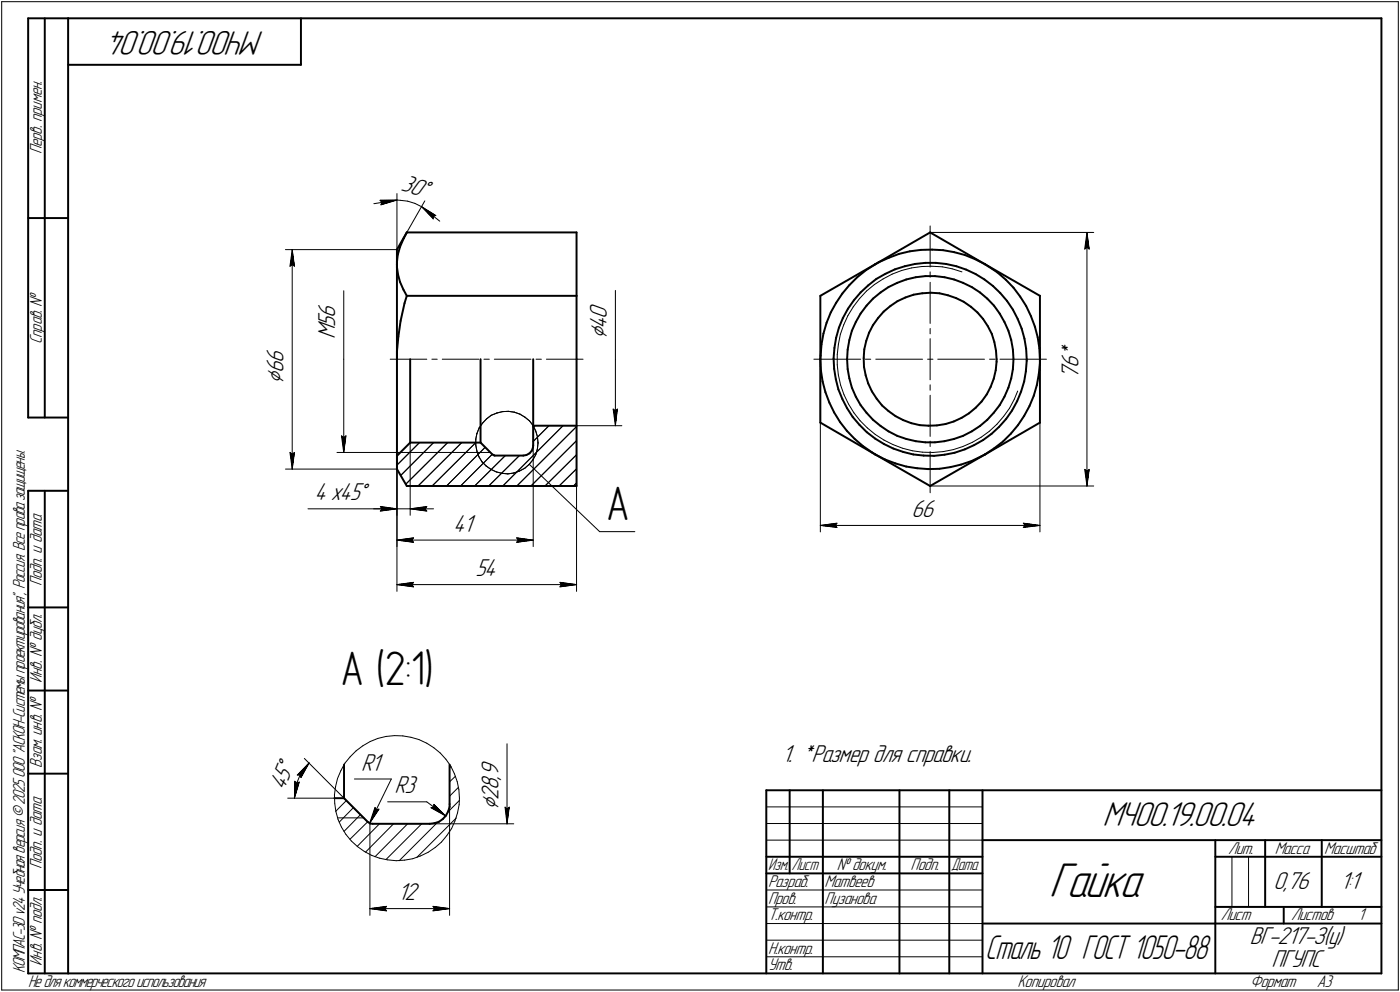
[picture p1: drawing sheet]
<svg xmlns="http://www.w3.org/2000/svg" width="421mm" height="298mm" viewBox="0 0 421 298" stroke-linecap="round" stroke-linejoin="round" font-family="sans-serif">
<g fill="none" stroke="#000" stroke-width=".3">
<path d="M.5 .5v297zM.5 .5h420zM420.5 .5v297zM119.4 58.2v16.7zM85.9 75h33.5zM87.9 75l.7 5zM87.9 79.5l.7 .5zM87.9 75l-.7 5zM87.9 75v66zM112.4 61.2l7-1.1zM114.3 60.2l5.1-.1zM114.3 60.2l.6 .6z"/>
<path d="M114.6 61.6l4.8-1.5zM114.9 60.8l-.3 .8zM119.4 60.1l1 .1zM120.4 60.2l2.2 .3zM122.6 60.5l2.2 .6zM124.8 61.1l2 1zM126.8 62.1l3.5 3.7zM126.8 62.1l4.3 2.7zM126.8 62.1l5.4 4.4zM127.8 60.4l-5.5 9.4zM130.3 64.9v.9zM130.3 64.9l.8-.1z"/>
<path d="M279.7 67.9v12.4zM279.7 69.8h49.2zM326.2 74.8l.7-.5zM326.9 69.8l.7 5zM326.9 74.3l.7 .5zM326.9 69.8l-.7 5zM326.9 69.8v76.2zM87.2 80l.7-.5zM103.4 87.4v20.5zM185.1 87.3v20.6zM253.7 97.6l-1 2.9zM255 94.8l-1.3 2.8z"/>
<path d="M256.6 92.2l-1.6 2.6zM258.5 89.7l-1.9 2.5zM260.6 87.5l2.4-2zM260.6 87.5l-2.1 2.2zM263 85.5l2.6-1.7zM265.6 83.8l2.7-1.4zM268.3 82.4l2.9-1.1zM271.2 81.3l3-.8zM274.2 80.5l3-.4zM277.2 80.1l3-.1zM279.7 81.7v1.6zM279.7 84.8v12.4z"/>
<path d="M279.7 98.7v1.6zM280.2 80l3.2 .2zM283.4 80.2l2.9 .6zM286.3 80.8l3 .9zM103.4 107.9v28.1zM117.3 107.9h11.1zM119.4 107.9v69.8zM129.9 107.9h1.6zM133 107.9h11zM145.5 107.9h1.7zM148.7 107.9h11zM161.2 107.9h1.6z"/>
<path d="M164.3 107.9h11zM173.4 107.9v69.8zM185.1 107.9v20zM244.8 107.9h14zM246.7 107.9v52zM251.8 106.6v3zM251.8 109.6l.3 3.1zM252.1 103.5l-.3 3.1zM252.1 112.7l.7 3zM252.7 100.5l-.6 3zM252.8 115.7l1 2.9zM253.8 118.6l1.4 2.8z"/>
<path d="M260.3 107.9h1.6zM263.4 107.9h14.1zM279 107.9h1.6zM279.7 101.8v12.3zM279.7 115.7v1.6zM279.7 118.8v12.3zM282 107.9h14.1zM297.6 107.9h1.6zM300.7 107.9h14zM305.1 120l-1.5 2.7zM306.1 117.5l-1 2.5zM87.2 136l.7 5z"/>
<path d="M87.2 136l.7 .5zM87.9 136.5l.7-.5zM88.6 136l-.7 5zM101.3 136h19.1zM102.7 131l.7 5zM102.7 131l.7 .5zM103.4 131.5l.7-.5zM104.1 131l-.7 5zM119.4 137v27.3zM119.4 137v17.9zM119.4 139.8l6.8-6.8zM120.4 136h27.1z"/>
<path d="M123.4 133v21.9zM143.1 132v1.8zM143.1 133.8l.3 1.8zM143.4 130.3l-.3 1.7zM143.4 135.6l.6 1.6zM144 137.2l.9 1.6zM144.1 128.6l-.7 1.7zM144.9 138.8l1.3 1.2zM145.1 127.2l-1 1.4zM146.3 125.9l1.4-1.1zM146.3 125.9l-1.2 1.3zM147.7 124.8l1.7-.7z"/>
<path d="M149.4 124.1l1.7-.4zM151.1 123.7l1.8-.1zM152.9 123.6l1.8 .3zM154.7 123.9l1.7 .6zM156.4 124.5l1.5 .9zM157.9 125.4l1.4 1.1zM159.2 139.5l21.1 20.3zM159.3 126.5l1.1 1.4zM160.3 138.2l-1.1 1.3zM160.4 127.9l.7 1.6zM160.4 127.9v36.4zM160.4 132.7l4.7-4.8z"/>
<path d="M160.9 127.9l-.5 .5zM161.1 129.5l.5 1.7zM161.1 136.7l-.8 1.5zM161.6 131.2l.2 1.8zM161.6 134.9l-.5 1.8zM161.8 133.2l-.2 1.7zM161.8 133v.2zM173.4 127.9h13.6zM184.4 122.9l.7 5zM184.4 122.9l.7 .5zM185.1 123.4l.6-.5zM185.7 122.9l-.6 5z"/>
<path d="M255.2 121.4l1.6 2.6zM256.8 124l1.9 2.4zM258.7 126.4l2.2 2.2zM260.9 128.6l2.3 2zM263.2 130.6l2.7 1.6zM265.9 132.2l2.7 1.4zM268.6 133.6l2.8 1.1zM271.4 134.7l3 .8zM274.4 135.5l3.1 .4zM277.5 135.9l3.1 .1zM279.7 132.6v1.6zM279.7 135.7v12.4z"/>
<path d="M280.6 136l3-.3zM283.6 135.7l3.1-.6zM286.7 135.1l2.9-.9zM289.6 134.2l2.8-1.3zM292.4 132.9l2.7-1.5zM295.1 131.4l2.4-1.8zM297.5 129.6l2.3-2.1zM301.8 125.1l-2 2.4zM303.6 122.7l-1.8 2.4zM312.8 127v32.9zM85.9 141h33.5zM92.6 152.9h26.8z"/>
<path d="M112.4 152.9h7zM114.4 152.2l5 .7zM114.4 152.2l.5 .7zM114.4 153.6l5-.7zM114.9 152.9l-.5 .7zM119.4 152.9h4zM120.5 142.9l9.9-9.9zM122 145.5l12.6-12.5zM123.4 152.9l5 .7zM123.4 152.9l5-.7zM123.4 152.9h7zM125.7 146l13.2-13z"/>
<path d="M127.8 152.9l.6 .7zM128.4 152.2l-.6 .7zM130 146l13.1-13zM134.3 146l11.6-11.5zM138.5 146l9.5-9.4zM142.7 146l9.3-9.1zM146.2 140l1.5 1.1zM147 146l9.2-9.1zM147.7 141.1l1.6 .7zM149.3 141.8l1.7 .4zM151 142.2l1.7 .2zM151.2 146l18.1-18.1z"/>
<path d="M152.7 142.4l1.8-.2zM154.5 142.2l1.7-.6zM155.4 146l18-17.8zM156.2 141.6l1.6-.9zM157.8 140.7l1.4-1.2zM159.7 146l13.7-13.6zM163.9 146l9.5-9.3zM168.1 146l5.3-5.1zM172.5 146l.9-.9zM180.3 159.8h10.6zM246.7 157.9l5-.7zM246.7 157.9l5 .6z"/>
<path d="M246.7 157.9h66.1zM251.2 157.9l.5 .6zM251.7 157.2l-.5 .7zM279.7 146h49.2zM307.8 158.5l5-.6zM307.8 157.2l.5 .7zM307.8 157.2l5 .7zM308.3 157.9l-.5 .6zM326.2 141.1l.7 4.9zM326.2 141.1l.7 .5zM326.9 141.6l.7-.5zM327.6 141.1l-.7 4.9z"/>
<path d="M119.4 175.7l5-.7zM119.4 175.7l5 .7zM119.4 175.7h54zM119.4 162.3l5-.7zM119.4 162.3l5 .7zM119.4 162.3h41zM123.9 175.7l.5 .7zM123.9 162.3l.5 .7zM124.4 175l-.5 .7zM124.4 161.6l-.5 .7zM155.4 163l5-.7zM155.4 161.6l.5 .7z"/>
<path d="M155.4 161.6l5 .7zM155.9 162.3l-.5 .7zM168.4 176.4l5-.7zM168.4 175l.4 .7zM168.4 175l5 .7zM168.8 175.7l-.4 .7zM86.5 239.9h14.1zM88.6 239.4v.5zM88.6 234.8v5.1zM88.6 234.8l.6 .6zM88.8 237.2l-.2 2.2zM89.2 235.4l.8-.4z"/>
<path d="M89.4 232.9h.9zM89.4 234.9l-.6 2.3zM90 235l-1.4 4.9zM90.3 232.9l.2 .8zM90.3 232.9l-.9 2zM91.4 231l-1.1 1.9zM91.5 227.9l19.2 19.2zM93 229.3l-2.5 4.4zM93 229.3l-3.6 3.6zM93 229.3l-1.6 1.7zM100.6 239.9h.1M100.6 238.8l.1 2.6z"/>
<path d="M100.9 236.4l-.3 2.4zM101.5 233.9l-.6 2.5zM102.5 231.6l-1 2.3zM103.7 229.4l-1.2 2.2zM105.3 227.4l-1.6 2zM106.6 234.1h11.1zM107.1 225.6l2-1.5zM107.1 225.6l-1.8 1.8zM109.1 224.1l2.2-1.3zM111.3 222.8l2.3-.9zM113.6 221.9l2.5-.6zM116.1 221.3l2.5-.2z"/>
<path d="M117.7 234.1l-6.5 13.3zM118.6 221.1h2.6zM121.2 221.1l2.4 .5zM123.6 221.6l2.4 .6zM126 222.2l2.4 1.2zM128.4 223.4l2.1 1.3zM130.5 224.7l1.9 1.6zM132.4 226.3l1.7 1.9zM134.1 228.2l1.5 2zM135.2 234.9l1.8-1.6zM135.2 230.7l.4-.3zM135.6 230.2l1.1 2.3z"/>
<path d="M136.7 232.5l.8 2.4zM137.5 234.9l.5 2.4zM137.8 236.6l-2.6 2.7zM138 237.3l.2 2.6zM138.2 239.9l-.1 1.9zM152.5 223.5v24.1zM100.7 241.4l.3 2.4zM101 243.8l3.2-3.3zM101 243.8l.7 2.5zM101.5 245.8h8zM101.7 246.3l1 2.3zM102.7 248.6l1.4 2.2z"/>
<path d="M104.1 250.8l1.6 1.9zM105.2 252.2l5.4-5.2zM105.7 252.7l1.8 1.7zM106.3 242.7l-4.3 4.4zM107.5 254.4l2.1 1.5zM108.5 244.8l-5 5.1zM109.6 255.9l2.2 1.1zM111.3 247.6v27.5zM111.8 257l2.3 .9zM112.8 242.7l-1.6 4.7zM112.8 242.7l.4 .6zM113.2 243.3l.8-.1z"/>
<path d="M114 243.2l-2.8 4.2zM114.1 247.6l-6.7 6.7zM114.1 257.9l2.5 .5zM116.1 258.3l10.7-10.7zM116.6 241h11.8zM116.6 258.4l2.5 .3zM118.4 247.6l-8.5 8.5zM119.1 258.7l2.6-.2zM120.1 258.7l11.5-11.6zM121.7 258.5l2.4-.4zM122.6 247.6l-9.8 9.9zM124.1 258.1l2.4-.9z"/>
<path d="M125.3 257.7l11.9-11.9zM126.5 257.2l2.3-1.1zM128.4 241l5.6 4.2zM128.8 256.1l2.1-1.4zM129.2 247.6h25.3zM129.6 242.7l4.4 2.5zM129.6 242.7l.9-.2zM130.5 241.7v.8zM130.5 241.7l3.5 3.5zM130.9 254.7l1.9-1.6zM134.4 251.1l-1.6 2zM134.8 243.9l3.4-3.4z"/>
<path d="M135.2 241.6v33.5zM135.8 249l-1.4 2.1zM136.8 246.7l-1 2.3zM137.6 244.3l-.8 2.4zM138.1 241.8l-.5 2.5zM151.9 242.6l.6 5zM151.9 242.6l.6 .5zM152.5 243.1l.7-.5zM153.2 242.6l-.7 5zM230.5 247.5h65zM230.5 252.5h65zM230.5 242.5h65z"/>
<path d="M370.5 257.5v15zM375.5 257.5v15zM111.3 273l4.9-.6zM111.3 273l4.9 .7zM111.3 273h23.9zM115.7 273l.5 .7zM116.2 272.4l-.5 .6zM130.2 273.7l5-.7zM130.2 272.4l.5 .6zM130.2 272.4l5 .6zM130.7 273l-.5 .7zM230.5 267.5h65z"/>
<path d="M230.5 272.5h65zM230.5 277.5h65zM.5 297.5h420zM230.5 282.5h65zM230.5 287.5h65z"/>
</g>
<g fill="#000" stroke="#000" stroke-width=".3">
<path d="M87.7 76.3h.2zM87.7 76.4h.2zM87.7 76.5h.2zM87.7 76.5h.2zM87.7 76.6h.2zM87.7 76.7h.2zM87.7 76.8h.2zM87.7 76.9h.2zM87.6 77h.3zM87.6 77h.3zM87.6 77.1h.3zM87.6 77.2h.3zM87.6 77.3h.3zM87.6 77.4h.3zM87.6 77.5h.3zM87.5 77.6h.4zM87.5 77.6h.4zM87.5 77.7h.4zM87.5 77.8h.4zM87.5 77.9h.4zM87.5 78h.4zM87.5 78.1h.4zM87.5 78.1h.4zM87.5 78.2h.4zM87.5 78.3h.4zM87.5 78.4h.4zM87.5 78.5h.4zM87.5 78.6h.4zM87.5 78.7h.4zM87.5 78.7h.4zM87.4 78.8h.5zM87.4 78.9h.5zM87.4 79h.5zM87.4 79.1h.5zM87.4 79.2h.5zM87.4 79.2h.5zM87.4 79.3h.5zM87.3 79.4h.6zM87.3 79.5h.6zM87.3 79.6h.5zM87.3 79.7h.4zM87.3 79.8h.2zM87.3 79.8h.2z"/>
<path d="M87.9 75.7h.2zM87.9 75.8h.2zM87.9 75.9h.2zM87.9 75.9h.2zM87.9 76h.2zM87.9 76.1h.2zM87.9 76.2h.2zM87.9 76.3h.2zM87.9 76.4h.2zM87.9 76.5h.2zM87.9 76.5h.2zM87.9 76.6h.2zM87.9 76.7h.2zM87.9 76.8h.2zM87.9 76.9h.2zM87.9 77h.3zM87.9 77h.3zM87.9 77.1h.3zM87.9 77.2h.3zM87.9 77.3h.3zM87.9 77.4h.3zM87.9 77.5h.3zM87.9 77.6h.4zM87.9 77.6h.4zM87.9 77.7h.4zM87.9 77.8h.4zM87.9 77.9h.4zM87.9 78h.4zM87.9 78.1h.4zM87.9 78.1h.5zM87.9 78.2h.5zM87.9 78.3h.5zM87.9 78.4h.5zM87.9 78.5h.5zM87.9 78.6h.5zM87.9 78.7h.5zM87.9 78.7h.5zM87.9 78.8h.6zM87.9 78.9h.6zM87.9 79h.6zM87.9 79.1h.6zM87.9 79.2h.6zM87.9 79.2h.6zM87.9 79.3h.6zM87.9 79.4h.7zM87.9 79.5h.7zM88.1 79.6h.5zM88.1 79.7h.5zM88.2 79.8h.4zM88.4 79.8h.2z"/>
<path d="M114.3 60.2h4.6zM114.4 60.3h3.9zM114.5 60.4h3.3zM114.6 60.5h2.6zM114.6 60.5h2zM114.7 60.6h1.4zM114.8 60.7h.7z"/>
<path d="M118.9 60.2h.2zM118.3 60.3h.6zM117.8 60.4h.7zM117.2 60.5h1.1zM116.6 60.5h1.4zM116.1 60.6h1.6zM115.5 60.7h1.9zM114.9 60.8h2.3zM114.9 60.9h1.9zM114.9 61h1.7zM114.8 61h1.5zM114.8 61.1h1.2zM114.7 61.2h1zM114.7 61.3h.8zM114.6 61.4h.5zM114.6 61.5h.3z"/>
<path d="M127.3 62.6h.1zM127.3 62.7h.2zM127.4 62.7h.2zM127.5 62.8h.2zM127.6 62.9h.2zM127.7 63h.2zM127.8 63.1h.2zM127.8 63.2h.3zM127.9 63.2h.4zM128 63.3h.4zM128.1 63.4h.3zM128.2 63.5h.3zM128.3 63.6h.4zM128.4 63.7h.4zM128.4 63.8h.5zM128.5 63.8h.4zM128.6 63.9h.5zM128.6 64h.6zM128.7 64.1h.6zM128.8 64.2h.6zM128.9 64.3h.6zM128.9 64.3h.7zM129 64.4h.7zM129.1 64.5h.7zM129.2 64.6h.8zM129.3 64.7h.7zM129.4 64.8h.7zM129.5 64.9h.7zM129.5 64.9h.8zM129.6 65h.7zM129.7 65.1h.6zM129.8 65.2h.5zM129.9 65.3h.4zM130 65.4h.3zM130 65.4h.3zM130.1 65.5h.2z"/>
<path d="M127.3 62.5h.1zM127.4 62.6h.2zM127.5 62.7h.2zM127.6 62.7h.2zM127.7 62.8h.2zM127.8 62.9h.3zM127.9 63h.4zM128 63.1h.4zM128.1 63.2h.4zM128.3 63.2h.3zM128.4 63.3h.4zM128.4 63.4h.5zM128.5 63.5h.5zM128.7 63.6h.5zM128.8 63.7h.6zM128.9 63.8h.6zM128.9 63.8h.7zM129.1 63.9h.6zM129.2 64h.7zM129.3 64.1h.7zM129.4 64.2h.7zM129.5 64.3h.8zM129.6 64.3h.8zM129.7 64.4h.9zM129.8 64.5h.9zM130 64.6h.8zM130 64.7h1zM130.1 64.8h1zM130.2 64.9h.5z"/>
<path d="M326.7 71.1h.2zM326.7 71.2h.2zM326.7 71.3h.2zM326.7 71.4h.2zM326.7 71.5h.2zM326.7 71.5h.2zM326.7 71.6h.2zM326.7 71.7h.2zM326.6 71.8h.3zM326.6 71.9h.3zM326.6 72h.3zM326.6 72.1h.3zM326.6 72.1h.3zM326.6 72.2h.3zM326.6 72.3h.3zM326.6 72.4h.3zM326.6 72.5h.3zM326.6 72.6h.3zM326.6 72.6h.3zM326.6 72.7h.3zM326.6 72.8h.3zM326.6 72.9h.3zM326.5 73h.4zM326.5 73.1h.4zM326.5 73.2h.4zM326.5 73.2h.4zM326.5 73.3h.4zM326.5 73.4h.4zM326.5 73.5h.4zM326.5 73.6h.4zM326.4 73.7h.5zM326.4 73.7h.5zM326.4 73.8h.5zM326.4 73.9h.5zM326.4 74h.5zM326.4 74.1h.5zM326.4 74.2h.5zM326.3 74.3h.6zM326.3 74.3h.6zM326.3 74.4h.5zM326.3 74.5h.4zM326.3 74.6h.3zM326.3 74.7h.2z"/>
<path d="M326.9 70.5h.2zM326.9 70.6h.2zM326.9 70.7h.2zM326.9 70.8h.2zM326.9 70.9h.2zM326.9 71h.2zM326.9 71h.2zM326.9 71.1h.3zM326.9 71.2h.3zM326.9 71.3h.3zM326.9 71.4h.3zM326.9 71.5h.3zM326.9 71.5h.3zM326.9 71.6h.3zM326.9 71.7h.3zM326.9 71.8h.3zM326.9 71.9h.3zM326.9 72h.3zM326.9 72.1h.3zM326.9 72.1h.3zM326.9 72.2h.3zM326.9 72.3h.3zM326.9 72.4h.4zM326.9 72.5h.4zM326.9 72.6h.4zM326.9 72.6h.4zM326.9 72.7h.4zM326.9 72.8h.4zM326.9 72.9h.4zM326.9 73h.5zM326.9 73.1h.5zM326.9 73.2h.5zM326.9 73.2h.5zM326.9 73.3h.5zM326.9 73.4h.5zM326.9 73.5h.5zM326.9 73.6h.5zM326.9 73.7h.6zM326.9 73.7h.6zM326.9 73.8h.6zM326.9 73.9h.6zM326.9 74h.6zM326.9 74.1h.6zM326.9 74.2h.6zM326.9 74.3h.7zM326.9 74.3h.7zM327.1 74.4h.5zM327.2 74.5h.4zM327.2 74.6h.4zM327.4 74.7h.2z"/>
<path d="M87.3 136.1h.2zM87.3 136.2h.2zM87.3 136.3h.4zM87.3 136.4h.5zM87.3 136.5h.6zM87.3 136.6h.6zM87.4 136.7h.5zM87.4 136.7h.5zM87.4 136.8h.5zM87.4 136.9h.5zM87.4 137h.5zM87.4 137.1h.5zM87.4 137.2h.5zM87.5 137.2h.4zM87.5 137.3h.4zM87.5 137.4h.4zM87.5 137.5h.4zM87.5 137.6h.4zM87.5 137.7h.4zM87.5 137.8h.4zM87.5 137.8h.4zM87.5 137.9h.4zM87.5 138h.4zM87.5 138.1h.4zM87.5 138.2h.4zM87.5 138.3h.4zM87.5 138.3h.4zM87.5 138.4h.4zM87.6 138.5h.3zM87.6 138.6h.3zM87.6 138.7h.3zM87.6 138.8h.3zM87.6 138.9h.3zM87.6 138.9h.3zM87.6 139h.3zM87.7 139.1h.2zM87.7 139.2h.2zM87.7 139.3h.2zM87.7 139.4h.2zM87.7 139.4h.2zM87.7 139.5h.2zM87.7 139.6h.2zM87.7 139.7h.2z"/>
<path d="M88.4 136.1h.2zM88.2 136.2h.4zM88.1 136.3h.5zM88.1 136.4h.5zM87.9 136.5h.7zM87.9 136.6h.7zM87.9 136.7h.6zM87.9 136.7h.6zM87.9 136.8h.6zM87.9 136.9h.6zM87.9 137h.6zM87.9 137.1h.6zM87.9 137.2h.6zM87.9 137.2h.5zM87.9 137.3h.5zM87.9 137.4h.5zM87.9 137.5h.5zM87.9 137.6h.5zM87.9 137.7h.5zM87.9 137.8h.5zM87.9 137.8h.5zM87.9 137.9h.4zM87.9 138h.4zM87.9 138.1h.4zM87.9 138.2h.4zM87.9 138.3h.4zM87.9 138.3h.4zM87.9 138.4h.4zM87.9 138.5h.3zM87.9 138.6h.3zM87.9 138.7h.3zM87.9 138.8h.3zM87.9 138.9h.3zM87.9 138.9h.3zM87.9 139h.3zM87.9 139.1h.2zM87.9 139.2h.2zM87.9 139.3h.2zM87.9 139.4h.2zM87.9 139.4h.2zM87.9 139.5h.2zM87.9 139.6h.2zM87.9 139.7h.2zM87.9 139.8h.2zM87.9 139.9h.2zM87.9 140h.2zM87.9 140h.2zM87.9 140.1h.2zM87.9 140.2h.2zM87.9 140.3h.2z"/>
<path d="M102.8 131.1h.2zM102.8 131.2h.2zM102.8 131.3h.4zM102.8 131.4h.5zM102.8 131.5h.6zM102.8 131.6h.6zM102.9 131.7h.5zM102.9 131.7h.5zM102.9 131.8h.5zM102.9 131.9h.5zM102.9 132h.5zM102.9 132.1h.5zM102.9 132.2h.5zM103 132.2h.4zM103 132.3h.4zM103 132.4h.4zM103 132.5h.4zM103 132.6h.4zM103 132.7h.4zM103 132.8h.4zM103 132.8h.4zM103 132.9h.4zM103 133h.4zM103 133.1h.4zM103 133.2h.4zM103 133.3h.4zM103 133.3h.4zM103 133.4h.4zM103.1 133.5h.3zM103.1 133.6h.3zM103.1 133.7h.3zM103.1 133.8h.3zM103.1 133.9h.3zM103.1 133.9h.3zM103.1 134h.3zM103.2 134.1h.2zM103.2 134.2h.2zM103.2 134.3h.2zM103.2 134.4h.2zM103.2 134.5h.2zM103.2 134.5h.2zM103.2 134.6h.2zM103.2 134.7h.2z"/>
<path d="M103.9 131.1h.2zM103.7 131.2h.4zM103.6 131.3h.5zM103.5 131.4h.6zM103.4 131.5h.7zM103.4 131.6h.7zM103.4 131.7h.6zM103.4 131.7h.6zM103.4 131.8h.6zM103.4 131.9h.6zM103.4 132h.6zM103.4 132.1h.6zM103.4 132.2h.6zM103.4 132.2h.5zM103.4 132.3h.5zM103.4 132.4h.5zM103.4 132.5h.5zM103.4 132.6h.5zM103.4 132.7h.5zM103.4 132.8h.5zM103.4 132.8h.5zM103.4 132.9h.4zM103.4 133h.4zM103.4 133.1h.4zM103.4 133.2h.4zM103.4 133.3h.4zM103.4 133.3h.4zM103.4 133.4h.4zM103.4 133.5h.3zM103.4 133.6h.3zM103.4 133.7h.3zM103.4 133.8h.3zM103.4 133.9h.3zM103.4 133.9h.3zM103.4 134h.3zM103.4 134.1h.2zM103.4 134.2h.2zM103.4 134.3h.2zM103.4 134.4h.2zM103.4 134.5h.2zM103.4 134.5h.2zM103.4 134.6h.2zM103.4 134.7h.2zM103.4 134.8h.1zM103.4 134.9h.1zM103.4 135h.1zM103.4 135h.1zM103.4 135.1h.1zM103.4 135.2h.1zM103.4 135.3h.1z"/>
<path d="M184.5 123.1h.2zM184.5 123.2h.2zM184.5 123.3h.4zM184.5 123.4h.5zM184.5 123.4h.6zM184.5 123.5h.6zM184.6 123.6h.5zM184.6 123.7h.5zM184.6 123.8h.5zM184.6 123.9h.5zM184.6 124h.5zM184.6 124h.5zM184.6 124.1h.5zM184.7 124.2h.4zM184.7 124.3h.4zM184.7 124.4h.4zM184.7 124.5h.4zM184.7 124.5h.4zM184.7 124.6h.4zM184.7 124.7h.4zM184.7 124.8h.4zM184.7 124.9h.4zM184.7 125h.4zM184.7 125.1h.4zM184.7 125.1h.4zM184.7 125.2h.4zM184.7 125.3h.4zM184.7 125.4h.4zM184.8 125.5h.3zM184.8 125.6h.3zM184.8 125.6h.3zM184.8 125.7h.3zM184.8 125.8h.3zM184.8 125.9h.3zM184.8 126h.3zM184.9 126.1h.2zM184.9 126.2h.2zM184.9 126.2h.2zM184.9 126.3h.2zM184.9 126.4h.2zM184.9 126.5h.2zM184.9 126.6h.2zM184.9 126.7h.2z"/>
<path d="M185.5 123.1h.2zM185.4 123.2h.3zM185.3 123.3h.4zM185.3 123.4h.4zM185.1 123.4h.6zM185.1 123.5h.6zM185.1 123.6h.6zM185.1 123.7h.5zM185.1 123.8h.5zM185.1 123.9h.5zM185.1 124h.5zM185.1 124h.5zM185.1 124.1h.5zM185.1 124.2h.5zM185.1 124.3h.5zM185.1 124.4h.4zM185.1 124.5h.4zM185.1 124.5h.4zM185.1 124.6h.4zM185.1 124.7h.4zM185.1 124.8h.4zM185.1 124.9h.4zM185.1 125h.4zM185.1 125.1h.4zM185.1 125.1h.3zM185.1 125.2h.3zM185.1 125.3h.3zM185.1 125.4h.3zM185.1 125.5h.3zM185.1 125.6h.3zM185.1 125.6h.3zM185.1 125.7h.3zM185.1 125.8h.2zM185.1 125.9h.2zM185.1 126h.2zM185.1 126.1h.2zM185.1 126.2h.2zM185.1 126.2h.2zM185.1 126.3h.2zM185.1 126.4h.2zM185.1 126.5h.2zM185.1 126.6h.2zM185.1 126.7h.2zM185.1 126.7h.2zM185.1 126.8h.2zM185.1 126.9h.2zM185.1 127h.2zM185.1 127.1h.2zM185.1 127.2h.2z"/>
<path d="M114.5 152.3h.6zM114.6 152.4h1.1zM114.6 152.5h1.7zM114.6 152.6h2.3zM114.7 152.7h2.8zM114.8 152.7h3.4zM114.9 152.8h3.9z"/>
<path d="M114.9 152.9h4.5zM114.9 153h3.9zM114.8 153.1h3.4zM114.7 153.2h2.8zM114.6 153.2h2.3zM114.6 153.3h1.7zM114.6 153.4h1.1zM114.5 153.5h.6z"/>
<path d="M123.4 152.9h4.4zM124 153h3.9zM124.6 153.1h3.4zM125.3 153.2h2.8zM125.9 153.2h2.2zM126.5 153.3h1.7zM127.2 153.4h1.1zM127.8 153.5h.6z"/>
<path d="M127.8 152.3h.6zM127.2 152.4h1.1zM126.5 152.5h1.7zM125.9 152.6h2.2zM125.3 152.7h2.8zM124.6 152.7h3.4zM124 152.8h3.9z"/>
<path d="M246.7 157.9h4.5zM247.5 158h3.8zM248.2 158.1h3.2zM248.9 158.2h2.6zM249.6 158.2h1.9zM250.4 158.3h1.2zM251 158.4h.7z"/>
<path d="M251.1 157.3h.6zM250.5 157.4h1.1zM249.9 157.5h1.6zM249.3 157.6h2.2zM248.7 157.6h2.8zM248 157.7h3.4zM247.4 157.8h3.9z"/>
<path d="M307.8 157.3h.6zM307.9 157.4h1.1zM308 157.5h1.7zM308 157.6h2.3zM308.1 157.6h2.8zM308.2 157.7h3.4zM308.3 157.8h3.9z"/>
<path d="M308.3 157.9h4.5zM308.3 158h3.8zM308.2 158.1h3.2zM308.1 158.2h2.5zM308 158.2h2zM307.9 158.3h1.3zM307.8 158.4h.7z"/>
<path d="M326.3 141.2h.2zM326.3 141.3h.3zM326.3 141.4h.4zM326.3 141.5h.5zM326.3 141.6h.6zM326.3 141.6h.6zM326.4 141.7h.5zM326.4 141.8h.5zM326.4 141.9h.5zM326.4 142h.5zM326.4 142.1h.5zM326.4 142.2h.5zM326.4 142.2h.5zM326.5 142.3h.4zM326.5 142.4h.4zM326.5 142.5h.4zM326.5 142.6h.4zM326.5 142.7h.4zM326.5 142.7h.4zM326.5 142.8h.4zM326.5 142.9h.4zM326.6 143h.3zM326.6 143.1h.3zM326.6 143.2h.3zM326.6 143.3h.3zM326.6 143.3h.3zM326.6 143.4h.3zM326.6 143.5h.3zM326.6 143.6h.3zM326.6 143.7h.3zM326.6 143.8h.3zM326.6 143.8h.3zM326.6 143.9h.3zM326.6 144h.3zM326.6 144.1h.3zM326.7 144.2h.2zM326.7 144.3h.2zM326.7 144.4h.2zM326.7 144.4h.2zM326.7 144.5h.2zM326.7 144.6h.2zM326.7 144.7h.2zM326.7 144.8h.2z"/>
<path d="M327.4 141.2h.2zM327.2 141.3h.4zM327.2 141.4h.4zM327.1 141.5h.5zM326.9 141.6h.7zM326.9 141.6h.7zM326.9 141.7h.6zM326.9 141.8h.6zM326.9 141.9h.6zM326.9 142h.6zM326.9 142.1h.6zM326.9 142.2h.6zM326.9 142.2h.6zM326.9 142.3h.5zM326.9 142.4h.5zM326.9 142.5h.5zM326.9 142.6h.5zM326.9 142.7h.5zM326.9 142.7h.5zM326.9 142.8h.5zM326.9 142.9h.5zM326.9 143h.4zM326.9 143.1h.4zM326.9 143.2h.4zM326.9 143.3h.4zM326.9 143.3h.4zM326.9 143.4h.4zM326.9 143.5h.4zM326.9 143.6h.3zM326.9 143.7h.3zM326.9 143.8h.3zM326.9 143.8h.3zM326.9 143.9h.3zM326.9 144h.3zM326.9 144.1h.3zM326.9 144.2h.3zM326.9 144.3h.3zM326.9 144.4h.3zM326.9 144.4h.3zM326.9 144.5h.3zM326.9 144.6h.3zM326.9 144.7h.3zM326.9 144.8h.3zM326.9 144.9h.2zM326.9 144.9h.2zM326.9 145h.2zM326.9 145.1h.2zM326.9 145.2h.2zM326.9 145.3h.2zM326.9 145.4h.2z"/>
<path d="M119.4 175.7h4.5zM120.1 175.8h3.9zM120.6 175.9h3.4zM121.3 175.9h2.8zM121.9 176h2.2zM122.5 176.1h1.7zM123.2 176.2h1.1zM123.8 176.3h.6z"/>
<path d="M119.4 162.3h4.5zM120.1 162.4h3.9zM120.6 162.5h3.4zM121.3 162.6h2.8zM121.9 162.6h2.2zM122.5 162.7h1.7zM123.2 162.8h1.1zM123.8 162.9h.6z"/>
<path d="M123.8 175.1h.6zM123.2 175.2h1.1zM122.5 175.3h1.7zM121.9 175.3h2.2zM121.3 175.4h2.8zM120.6 175.5h3.4zM120.1 175.6h3.9z"/>
<path d="M123.8 161.7h.6zM123.2 161.8h1.1zM122.5 161.9h1.7zM121.9 162h2.2zM121.3 162.1h2.8zM120.6 162.1h3.4zM120.1 162.2h3.9z"/>
<path d="M155.4 161.7h.6zM155.5 161.8h1.1zM155.6 161.9h1.7zM155.6 162h2.3zM155.7 162.1h2.8zM155.8 162.1h3.4zM155.9 162.2h3.9z"/>
<path d="M155.9 162.3h4.5zM155.9 162.4h3.9zM155.8 162.5h3.4zM155.7 162.6h2.8zM155.6 162.6h2.3zM155.6 162.7h1.7zM155.5 162.8h1.1zM155.4 162.9h.6z"/>
<path d="M168.5 175.1h.6zM168.6 175.2h1.1zM168.6 175.3h1.7zM168.7 175.3h2.2zM168.7 175.4h2.8zM168.7 175.5h3.5zM168.8 175.6h4z"/>
<path d="M168.8 175.7h4.6zM168.8 175.8h4zM168.7 175.9h3.5zM168.7 175.9h2.8zM168.7 176h2.2zM168.6 176.1h1.7zM168.6 176.2h1.1zM168.5 176.3h.6z"/>
<path d="M88.6 234.9h.2zM88.6 235h.3zM88.6 235.1h.4zM88.6 235.2h.5zM88.6 235.3h.6zM88.6 235.4h.6zM88.6 235.5h.6zM88.6 235.5h.6zM88.6 235.6h.6zM88.6 235.7h.6zM88.6 235.8h.6zM88.6 235.9h.6zM88.6 236h.6zM88.6 236.1h.6zM88.6 236.1h.6zM88.6 236.2h.6zM88.6 236.3h.6zM88.6 236.4h.6zM88.6 236.5h.6zM88.6 236.6h.5zM88.6 236.6h.5zM88.6 236.7h.5zM88.6 236.8h.5zM88.6 236.9h.5zM88.6 237h.5zM88.6 237.1h.4zM88.6 237.2h.4zM88.6 237.2h.4zM88.6 237.3h.4zM88.6 237.4h.4zM88.6 237.5h.4zM88.6 237.6h.4zM88.6 237.7h.3zM88.6 237.7h.3zM88.6 237.8h.3zM88.6 237.9h.3zM88.6 238h.3zM88.6 238.1h.3zM88.6 238.2h.3zM88.6 238.3h.2zM88.6 238.3h.2zM88.6 238.4h.2zM88.6 238.5h.2zM88.6 238.6h.2zM88.6 238.7h.2z"/>
<path d="M89.8 235.1h.2zM89.7 235.2h.3zM89.5 235.3h.5zM89.2 235.4h.7zM89.2 235.5h.7zM89.2 235.5h.7zM89.2 235.6h.6zM89.2 235.7h.6zM89.2 235.8h.6zM89.2 235.9h.6zM89.2 236h.5zM89.2 236.1h.5zM89.2 236.1h.5zM89.2 236.2h.5zM89.2 236.3h.5zM89.2 236.4h.5zM89.2 236.5h.4zM89.1 236.6h.5zM89.1 236.6h.5zM89.1 236.7h.5zM89.1 236.8h.4zM89.1 236.9h.4zM89.1 237h.4zM89 237.1h.4zM89 237.2h.4zM89 237.2h.4zM89 237.3h.3zM89 237.4h.3zM89 237.5h.3zM89 237.6h.3zM88.9 237.7h.3zM88.9 237.7h.3zM88.9 237.8h.3zM88.9 237.9h.3zM88.9 238h.3zM88.9 238.1h.3zM88.9 238.2h.2zM88.8 238.3h.3zM88.8 238.3h.3zM88.8 238.4h.3zM88.8 238.5h.2zM88.8 238.6h.2zM88.8 238.7h.2zM88.7 238.8h.2zM88.7 238.8h.2zM88.7 238.9h.2z"/>
<path d="M92.4 230h.1zM92.3 230h.2zM92.2 230.1h.2zM92.1 230.2h.2zM92 230.3h.3zM91.9 230.4h.3zM91.9 230.5h.2zM91.8 230.5h.2zM91.7 230.6h.3zM91.6 230.7h.3zM91.5 230.8h.4zM91.4 230.9h.4zM91.4 231h.4zM91.3 231.1h.4zM91.2 231.1h.4zM91.1 231.2h.4zM91 231.3h.5zM90.9 231.4h.5zM90.8 231.5h.6zM90.8 231.6h.5zM90.7 231.6h.6zM90.6 231.7h.6zM90.5 231.8h.6zM90.4 231.9h.6zM90.3 232h.7zM90.3 232.1h.6zM90.2 232.2h.6zM90.1 232.2h.7zM90 232.3h.8zM89.9 232.4h.8zM89.8 232.5h.8zM89.7 232.6h.8zM89.7 232.7h.8zM89.6 232.7h.8zM89.5 232.8h.8z"/>
<path d="M92.5 229.9h.2zM92.4 230.1h.1zM92.3 230.2h.2zM92.3 230.3h.2zM92.2 230.4h.2zM92.1 230.5h.3zM92 230.5h.3zM92 230.6h.3zM91.9 230.7h.3zM91.9 230.8h.2zM91.8 230.9h.3zM91.8 231h.2zM91.7 231.1h.3zM91.6 231.1h.3zM91.5 231.2h.4zM91.5 231.3h.4zM91.4 231.4h.5zM91.4 231.5h.4zM91.3 231.6h.4zM91.3 231.6h.4zM91.2 231.7h.4zM91.1 231.8h.5zM91 231.9h.5zM91 232h.5zM90.9 232.1h.5zM90.8 232.2h.6zM90.8 232.2h.6zM90.8 232.3h.5zM90.7 232.4h.6zM90.6 232.5h.6zM90.5 232.6h.7zM90.5 232.7h.6zM90.4 232.7h.7zM90.3 232.8h.7zM90.3 232.9h.7zM90.3 233h.6zM90.3 233.1h.5zM90.3 233.2h.5zM90.4 233.3h.4zM90.4 233.3h.4zM90.4 233.4h.3zM90.5 233.5h.2z"/>
<path d="M112.8 242.8h.1zM112.7 242.9h.2zM112.7 243h.3zM112.7 243.1h.4zM112.6 243.2h.5zM112.6 243.2h.6zM112.6 243.3h.6zM112.5 243.4h.7zM112.5 243.5h.6zM112.5 243.6h.6zM112.4 243.7h.6zM112.4 243.8h.6zM112.4 243.8h.5zM112.4 243.9h.5zM112.4 244h.5zM112.4 244.1h.5zM112.3 244.2h.5zM112.3 244.3h.5zM112.3 244.3h.4zM112.2 244.4h.5zM112.2 244.5h.4zM112.2 244.6h.4zM112.1 244.7h.4zM112.1 244.8h.4zM112.1 244.9h.3zM112 244.9h.4zM112 245h.4zM112 245.1h.4zM111.9 245.2h.4zM111.9 245.3h.4zM111.9 245.4h.3zM111.8 245.4h.4zM111.8 245.5h.3zM111.8 245.6h.3zM111.8 245.7h.2zM111.8 245.8h.2zM111.8 245.9h.1zM111.7 246h.2zM111.7 246h.1zM111.7 246.1h.1zM111.6 246.2h.2zM111.6 246.3h.2zM111.5 246.5h.2z"/>
<path d="M113.6 243.2h.4zM113.2 243.3h.7zM113.2 243.4h.7zM113.1 243.5h.7zM113.1 243.6h.6zM113 243.7h.7zM113 243.8h.6zM112.9 243.8h.6zM112.9 243.9h.6zM112.9 244h.6zM112.9 244.1h.5zM112.8 244.2h.6zM112.8 244.3h.5zM112.7 244.3h.5zM112.7 244.4h.5zM112.6 244.5h.5zM112.6 244.6h.4zM112.5 244.7h.5zM112.5 244.8h.4zM112.4 244.9h.5zM112.4 244.9h.5zM112.4 245h.4zM112.4 245.1h.3zM112.3 245.2h.4zM112.3 245.3h.3zM112.2 245.4h.3zM112.2 245.4h.3zM112.1 245.5h.3zM112.1 245.6h.3zM112 245.7h.4zM112 245.8h.3zM111.9 245.9h.3zM111.9 246h.3zM111.8 246h.3zM111.8 246.1h.2zM111.8 246.2h.2zM111.8 246.3h.1zM111.7 246.4h.1zM111.7 246.5h.1zM111.6 246.5h.2zM111.5 246.7h.2z"/>
<path d="M130.2 242.6h.4zM130 242.7h.7zM129.6 242.7h1.2zM129.8 242.8h1.2zM130 242.9h1.1zM130.1 243h1zM130.3 243.1h1zM130.4 243.2h1zM130.6 243.2h.9zM130.7 243.3h1zM130.9 243.4h.8zM131.1 243.5h.7zM131.1 243.6h.9zM131.3 243.7h.8zM131.5 243.8h.7zM131.7 243.8h.5zM131.8 243.9h.6zM131.9 244h.6zM132.1 244.1h.5zM132.2 244.2h.6zM132.4 244.3h.4zM132.6 244.3h.3zM132.7 244.4h.4zM132.8 244.5h.4zM133 244.6h.3zM133.2 244.7h.2zM133.3 244.8h.2zM133.4 244.9h.2zM133.6 244.9h.2z"/>
<path d="M130.5 241.8h.1zM130.5 241.9h.2zM130.5 242h.3zM130.5 242.1h.4zM130.5 242.1h.5zM130.5 242.2h.6zM130.5 242.3h.6zM130.5 242.4h.7zM130.5 242.5h.8zM130.6 242.6h.8zM130.7 242.7h.8zM130.8 242.7h.8zM131 242.8h.7zM131.1 242.9h.6zM131.1 243h.7zM131.3 243.1h.6zM131.4 243.2h.6zM131.5 243.2h.6zM131.7 243.3h.5zM131.7 243.4h.5zM131.8 243.5h.5zM132 243.6h.4zM132.1 243.7h.4zM132.2 243.8h.4zM132.2 243.8h.5zM132.4 243.9h.4zM132.5 244h.3zM132.6 244.1h.3zM132.8 244.2h.2zM132.8 244.3h.3zM132.9 244.3h.3zM133.1 244.4h.2zM133.2 244.5h.1zM133.3 244.6h.1z"/>
<path d="M152 242.7h.1zM152 242.8h.2zM152 242.9h.3zM152 243h.4zM152 243.1h.5zM152 243.2h.5zM152 243.2h.5zM152.1 243.3h.4zM152.1 243.4h.4zM152.1 243.5h.4zM152.1 243.6h.4zM152.1 243.7h.4zM152.1 243.8h.4zM152.1 243.8h.4zM152.1 243.9h.4zM152.1 244h.4zM152.1 244.1h.4zM152.1 244.2h.4zM152.1 244.3h.4zM152.1 244.3h.4zM152.1 244.4h.4zM152.1 244.5h.4zM152.1 244.6h.4zM152.1 244.7h.4zM152.2 244.8h.3zM152.2 244.9h.3zM152.2 244.9h.3zM152.2 245h.3zM152.2 245.1h.3zM152.2 245.2h.3zM152.2 245.3h.3zM152.2 245.4h.3zM152.3 245.4h.2zM152.3 245.5h.2zM152.3 245.6h.2zM152.3 245.7h.2zM152.3 245.8h.2zM152.3 245.9h.2zM152.3 246h.2zM152.3 246h.2zM152.3 246.1h.2z"/>
<path d="M153 242.7h.2zM152.8 242.8h.4zM152.7 242.9h.5zM152.7 243h.5zM152.5 243.1h.7zM152.5 243.2h.7zM152.5 243.2h.6zM152.5 243.3h.6zM152.5 243.4h.6zM152.5 243.5h.6zM152.5 243.6h.6zM152.5 243.7h.6zM152.5 243.8h.6zM152.5 243.8h.5zM152.5 243.9h.5zM152.5 244h.5zM152.5 244.1h.5zM152.5 244.2h.5zM152.5 244.3h.5zM152.5 244.3h.5zM152.5 244.4h.5zM152.5 244.5h.4zM152.5 244.6h.4zM152.5 244.7h.4zM152.5 244.8h.4zM152.5 244.9h.4zM152.5 244.9h.4zM152.5 245h.4zM152.5 245.1h.3zM152.5 245.2h.3zM152.5 245.3h.3zM152.5 245.4h.3zM152.5 245.4h.3zM152.5 245.5h.3zM152.5 245.6h.3zM152.5 245.7h.2zM152.5 245.8h.2zM152.5 245.9h.2zM152.5 246h.2zM152.5 246h.2zM152.5 246.1h.2zM152.5 246.2h.2zM152.5 246.3h.2zM152.5 246.4h.2zM152.5 246.5h.2zM152.5 246.5h.2zM152.5 246.6h.2zM152.5 246.7h.2zM152.5 246.8h.2zM152.5 246.9h.2z"/>
<path d="M111.3 273h4.4zM111.9 273.1h3.9zM112.5 273.2h3.4zM113.2 273.3h2.8zM113.8 273.4h2.2zM114.4 273.5h1.7zM115.1 273.6h1.1zM115.7 273.6h.5z"/>
<path d="M115.7 272.5h.5zM115.1 272.5h1.1zM114.4 272.6h1.7zM113.8 272.7h2.2zM113.2 272.8h2.8zM112.5 272.9h3.4zM111.9 273h3.9z"/>
<path d="M130.3 272.5h.6zM130.4 272.5h1.1zM130.5 272.6h1.7zM130.5 272.7h2.3zM130.6 272.8h2.7zM130.6 272.9h3.4zM130.7 273h3.9z"/>
<path d="M130.7 273h4.5zM130.7 273.1h3.9zM130.6 273.2h3.4zM130.6 273.3h2.7zM130.5 273.4h2.3zM130.5 273.5h1.7zM130.4 273.6h1.1zM130.3 273.6h.6z"/>
</g>
<g fill="none" stroke="#000" stroke-width=".59">
<path d="M8.5 5.5v120zM8.5 5.5h12zM13.5 5.5v120zM20.5 5.5v287zM20.5 5.5h395zM20.5 19.5h70zM90.5 5.5v14zM415.5 5.5v287zM8.5 65.5h12zM119.4 79.4v28.5zM119.4 75v4.4zM119.4 79.4v.9z"/>
<path d="M119.4 78.7v.7zM119.6 76.5l-.2 2.2zM120.3 74.2l-.7 2.3zM121.4 71.6l-1.1 2.6zM122.3 69.8l-2.9 5.2zM122.3 69.8h51.1zM122.3 69.8l-.9 1.8zM173.4 69.8v19.1zM263.2 79.4l1-.6zM263.2 79.4l16.5-9.6zM264.2 78.8l3.1-1.3zM267.3 77.5l3.1-1.2z"/>
<path d="M270.4 76.3l3.2-.8zM273.6 75.5l3.3-.4zM275.2 79.3l3.1-.3zM276.9 75.1l3.4-.1zM278.3 79h3.1zM279.7 69.8l16.5 9.6zM280.3 75l3.3 .2zM281.4 79l3.2 .3zM283.6 75.2l3.3 .6zM284.6 79.3l3 .7zM286.9 75.8l3.3 .8zM290.2 76.6l3.1 1.3z"/>
<path d="M293.3 77.9l2.9 1.5zM296.2 79.4l1 .6zM296.2 79.4l16.6 9.5zM119.4 80.3l.3 2.2zM119.7 82.5l.6 2.3zM120.3 84.8l1 2.2zM120.5 96.4l-.7 4.8zM121.3 87l1 1.9zM121.7 91.1l-1.2 5.3zM122.3 88.9l-.6 2.2zM122.3 88.9h51.1zM173.4 88.9v19z"/>
<path d="M246.7 88.9l16.5-9.5zM246.7 88.9v19zM248.6 97l-1 3.2zM249.9 93.9l-1.3 3.1zM251.5 91l-1.6 2.9zM252.3 98.5l-.8 3zM253.3 88.2l-1.8 2.8zM253.5 95.6l-1.2 2.9zM255 92.8l-1.5 2.8zM255.4 85.7l-2.1 2.5zM256.2 99.4l-.8 2.8zM256.8 90.3l-1.8 2.5z"/>
<path d="M257.4 96.8l-1.2 2.6zM257.8 83.3l2.6-2.1zM257.8 83.3l-2.4 2.4zM258.8 87.9l2.3-2.1zM258.8 87.9l-2 2.4zM258.8 94.2l-1.4 2.6zM260.4 81.2l2.8-1.8zM260.6 91.9l-1.8 2.3zM261.1 85.8l2.5-2zM261.4 100l-.9 2.4zM262.6 97.7l-1.2 2.3zM262.6 89.7l2.2-1.8z"/>
<path d="M262.6 89.7l-2 2.2zM263.6 83.8l2.7-1.5zM264.1 95.6l-1.5 2.1zM264.8 87.9l2.4-1.6zM265.8 93.6l2-1.7zM265.8 93.6l-1.7 2zM266.3 82.3l2.9-1.4zM267.2 86.3l2.6-1.3zM267.8 91.9l2.1-1.4zM269.2 80.9l2.9-.9zM269.8 85l2.7-1zM269.9 90.5l2.4-1.1z"/>
<path d="M272.1 80l3.1-.7zM272.3 89.4l2.4-.8zM272.5 84l2.9-.7zM274.7 88.6l2.7-.5zM275.4 83.3l2.9-.3zM277.4 88.1l2.5-.1zM278.3 83h2.9zM279.9 88l2.6 .1zM281.2 83l2.9 .3zM282.5 88.1l2.6 .6zM284.1 83.3l2.8 .7zM285.1 88.7l2.4 .9z"/>
<path d="M286.9 84l2.7 1zM287.5 89.6l2.3 1.1zM287.6 80l3 1zM289.6 85l2.7 1.3zM289.8 90.7l2.2 1.5zM290.6 81l2.9 1.4zM292 92.2l2 1.7zM292.3 86.3l2.4 1.6zM293.5 82.4l2.6 1.6zM294 93.9l1.7 1.9zM294.7 87.9l2.2 1.8zM295.7 95.8l1.4 2.2z"/>
<path d="M296.1 84l2.5 1.9zM296.9 89.7l2.1 2.2zM297.1 98l1.2 2.3zM297.2 80l2.8 1.9zM298.6 85.9l2.2 2.2zM299 91.9l1.7 2.3zM300 81.9l2.5 2.2zM300.7 94.2l1.4 2.6zM300.8 88.1l2.1 2.3zM302.1 96.8l1.2 2.6zM302.5 84.1l2.3 2.3zM302.9 90.4l1.7 2.6z"/>
<path d="M303.3 99.4l.8 2.8zM304.6 93l1.5 2.8zM304.8 86.4l2 2.8zM306.1 95.8l1.2 2.9zM306.8 89.2l1.8 2.7zM307.3 98.7l.8 3.1zM308.6 91.9l1.4 3.1zM310 95l1.2 3.1zM311.2 98.1l.9 3.2zM312.8 88.9v19zM119.4 105.7v2.2zM119.4 107.9v29.1z"/>
<path d="M119.8 101.2l-.4 4.5zM123.4 107.9v25.1zM144.5 107.9v25.1zM160.4 107.9v20zM173.4 107.9v20zM246.7 107.9l.2 3.4zM246.7 107.9v19.1zM246.8 106.8l-.1 1.1zM246.9 111.3l.5 3.3zM247.1 103.5l-.3 3.3zM247.4 114.6l.8 3.3zM247.6 100.2l-.5 3.3z"/>
<path d="M248.2 117.9l1.2 3.1zM250.7 107.7l.2 3.1zM250.9 110.8l.5 3.2zM251 104.6l-.3 3.1zM251.4 114l.7 3zM251.5 101.5l-.5 3.1zM252.1 117l1.2 2.9zM253.3 119.9l1.5 2.8zM254.8 107.9l.1 3zM254.9 105.1l-.1 2.8zM254.9 110.9l.5 2.8zM255.4 102.2l-.5 2.9z"/>
<path d="M255.4 113.7l.8 2.8zM256.2 116.5l1.2 2.7zM257.4 119.2l1.4 2.6zM259.8 107.6v2.6zM259.8 110.2l.5 2.6zM259.9 105l-.1 2.6zM260.3 112.8l.8 2.4zM260.5 102.4l-.6 2.6zM261.1 115.2l1.1 2.4zM262.2 117.6l1.5 2.2zM263.7 119.8l1.6 2zM296.8 118.5l-1.6 2.1z"/>
<path d="M297.9 116.2l-1.1 2.3zM298.3 100.3l.7 2.5zM298.9 113.8l-1 2.4zM299 102.8l.6 2.6zM299.5 111.3l-.6 2.5zM299.6 105.4l.1 2.5zM299.7 108.7l-.2 2.6zM299.7 107.9v.8zM302.1 119.2l-1.4 2.6zM303.3 116.5l-1.2 2.7zM304.1 102.2l.5 2.9zM304.1 113.7l-.8 2.8z"/>
<path d="M304.6 105.1l.2 2.8zM304.6 110.9l-.5 2.8zM304.8 107.9l-.2 3zM307.1 117.7l-1.2 2.9zM308 114.6l-.9 3.1zM308.1 101.8l.5 3zM308.5 111.6l-.5 3zM308.6 104.8l.2 3.1zM308.8 108.5l-.3 3.1zM308.8 107.9v.6zM310.9 119l-1.3 3zM311.8 115.7l-.9 3.3z"/>
<path d="M312.1 101.3l.5 3.3zM312.4 112.4l-.6 3.3zM312.6 104.6l.2 3.3zM312.8 109.1l-.4 3.3zM312.8 107.9v1.2zM312.8 107.9v19.1zM8.5 125.5h12zM119.4 137v4zM119.4 137l4-4zM123.4 133h21.1zM144.5 133l3.6 3.6zM148.1 136.6l.5 .2z"/>
<path d="M148.6 136.8l.2 .1zM148.8 136.9h8.6zM157.4 136.9l.9-.2zM158.3 136.7l1-.5zM159.9 135.5l-.6 .7zM160.3 134.5l-.4 1zM160.4 127.9h13zM160.4 127.9v6zM160.4 133.9l-.1 .6zM173.4 127.9v18.1zM246.7 127l16.5 9.6zM249.4 121l1.5 3z"/>
<path d="M250.9 124l1.7 2.8zM252.6 126.8l2.1 2.7zM254.7 129.5l2.3 2.4zM254.8 122.7l1.7 2.6zM256.5 125.3l2 2.4zM257 131.9l2.5 2.1zM258.5 127.7l2.2 2.2zM258.8 121.8l1.8 2.2zM259.5 134l2.8 2zM260.6 124l2 2.2zM260.7 129.9l2.5 1.9zM262.3 136l.9 .6z"/>
<path d="M262.6 126.2l2.2 1.8zM263.2 131.8l2.7 1.6zM263.2 136.6l3 1.5zM263.2 136.6l16.5 9.4zM264.8 128l2.4 1.6zM265.3 121.8l1.9 1.7zM265.9 133.4l2.7 1.4zM266.2 138.1l3.1 1.2zM267.2 123.5l2.1 1.6zM267.2 129.6l2.6 1.4zM268.6 134.8l3 1zM269.3 125.1l2.3 1.1z"/>
<path d="M269.3 139.3l3.2 .9zM269.8 131l2.7 .9zM271.6 135.8l3.1 .8zM271.6 126.2l2.5 1zM272.5 131.9l2.9 .7zM274.1 127.2l2.5 .6zM274.7 136.6l3.1 .3zM275.4 132.6l2.9 .3zM276.6 127.8l2.6 .1zM277.8 136.9l3.1 .1zM278.3 132.9h2.9zM279.2 127.9l2.6-.1z"/>
<path d="M280.9 137l3.2-.3zM281.2 132.9l2.9-.3zM281.8 127.8l2.6-.4zM284.1 136.7l3-.6zM284.1 132.6l2.8-.7zM284.4 127.4l2.5-.7zM286.9 126.7l2.3-1.1zM286.9 131.9l2.7-.9zM287.1 136.1l3.1-1.1zM289.1 139.6l3.2-1.1zM289.2 125.6l2.2-1.4zM289.6 131l2.7-1.4z"/>
<path d="M290.2 135l2.7-1.2zM291.4 124.2l2.1-1.7zM292.3 138.5l2.9-1.4zM292.3 129.6l2.4-1.6zM292.9 133.8l2.8-1.6zM294.7 128l2.2-1.8zM295.2 120.6l-1.7 1.9zM295.2 137.1l1-.5zM295.7 132.2l2.5-1.8zM296.2 136.6l2.8-1.9zM296.2 136.6l16.6-9.6zM298.2 130.4l2.3-2.1z"/>
<path d="M298.9 124l-2 2.2zM299 134.7l2.7-2zM300.7 121.8l-1.8 2.2zM301.7 132.7l2.3-2.4zM302.6 125.9l-2.1 2.4zM304.4 123.4l-1.8 2.5zM305.9 120.6l-1.5 2.8zM306.2 127.8l-2.2 2.5zM308 125l-1.8 2.8zM309.6 122l-1.6 3zM8.5 147.5v145zM8.5 147.5h12z"/>
<path d="M13.5 147.5v145zM119.4 141l2.9 5zM122.3 146h51.1zM272.5 140.2l3.3 .5zM275.8 140.7l3.3 .3zM279.1 141l3.4-.1zM279.7 146l16.5-9.4zM282.5 140.9l3.3-.5zM285.8 140.4l3.3-.8zM8.5 182.5h12zM8.5 207.5h12zM8.5 232.5h12z"/>
<path d="M100.6 239.9h2.9zM103.5 229.8v10.1zM103.5 239.9l7.2 7.2zM135.2 229.8v11.8zM230.5 237.5h185zM230.5 237.5v55zM237.5 237.5v25zM247.5 237.5v55zM270.5 237.5v55zM285.5 237.5v55zM295.5 237.5v55zM110.7 247.1l.6 .4z"/>
<path d="M111.3 247.5l.8 .1zM112.1 247.6h17.1zM129.2 247.6l1.4-.2zM130.6 247.4l1.4-.4zM132 247l1.2-.9zM134.1 245.1l-.9 1zM134.8 243.8l-.7 1.3zM135.2 242.5l-.4 1.3zM135.2 241.6v.9zM230.5 257.5h65zM295.5 252.5h120zM365.5 252.5v40z"/>
<path d="M365.5 257.5h15zM380.5 252.5v20zM380.5 257.5h35zM397.5 252.5v20zM8.5 267.5h12zM230.5 262.5h65zM295.5 277.5h70zM365.5 277.5h50zM365.5 272.5h50zM386.1 272.5v5zM8.5 292.5h12zM20.5 292.5h395z"/>
</g>
<text font-size="15.6" x="315.5" y="269.4">Гайка</text>
<g font-size="14.6">
<text x="182.3" y="156.2">А</text>
<text x="102.4" y="206">А (2:1)</text>
</g>
<g font-size="10.9">
<text x="79.5" y="9.4" transform="rotate(-180 79.5 9.4)">МЧ00.19.00.04</text>
<text x="331.5" y="248.1">МЧ00.19.00.04</text>
</g>
<text font-size="10.7" x="296.2" y="288.1">Сталь 10 ГОСТ 1050-88</text>
<g font-size="7.8">
<text x="120.4" y="57.1" transform="rotate(16 120.4 57.1)">30°</text>
<text x="100.8" y="102" transform="rotate(-90 100.8 102)">М56</text>
<text x="182.5" y="102" transform="rotate(-90 182.5 102)">⌀40</text>
<text x="324.4" y="113.8" transform="rotate(-90 324.4 113.8)">76*</text>
<text x="85.3" y="115.3" transform="rotate(-90 85.3 115.3)">⌀66</text>
<text x="94.6" y="150.3">4 x45°</text>
<text x="274.2" y="155.3">66</text>
<text x="136.3" y="159.8">41</text>
<text x="143" y="173.2">54</text>
<text x="108.6" y="231.6">R1</text>
<text x="235.2" y="228.8">1. *Размер для справки.</text>
<text x="85.4" y="237.7" transform="rotate(-67 85.4 237.7)">45°</text>
<text x="118.6" y="238.4">R3</text>
<text x="149.9" y="243.5" transform="rotate(-90 149.9 243.5)">⌀28,9</text>
<text x="383" y="267.2">0,76</text>
<text x="403.1" y="267.2">1:1</text>
<text x="119.7" y="270.5">12</text>
<text x="375.9" y="283.7">ВГ-217-З(у)</text>
<text x="382.4" y="290.7">ПГУПС</text>
</g>
<g font-size="5.4">
<text x="12.6" y="46.3" transform="rotate(-90 12.6 46.3)">Перв. примен.</text>
<text x="12.6" y="103.4" transform="rotate(-90 12.6 103.4)">Справ. №</text>
<text x="12.6" y="176.1" transform="rotate(-90 12.6 176.1)">Подп. и дата</text>
<text x="12.6" y="205.2" transform="rotate(-90 12.6 205.2)">Инв. № дубл.</text>
<text x="12.6" y="230.9" transform="rotate(-90 12.6 230.9)">Взам. инв. №</text>
<text x="369.3" y="256.6">Лит.</text>
<text x="383.4" y="256.6">Масса</text>
<text x="398.3" y="256.6">Масштаб</text>
<text x="12.6" y="261.1" transform="rotate(-90 12.6 261.1)">Подп. и дата</text>
<text x="251.6" y="261.6">№ докум.</text>
<text x="273.9" y="261.6">Подп.</text>
<text x="231" y="266.6">Разраб.</text>
<text x="248" y="266.6">Матвеев</text>
<text x="231" y="271.6">Пров.</text>
<text x="248" y="271.6">Пузанова</text>
<text x="231" y="276.6">Т.контр.</text>
<text x="367.1" y="276.6">Лист</text>
<text x="388.3" y="276.6">Листов</text>
<text x="408.5" y="276.6">1</text>
<text x="231" y="286.6">Н.контр.</text>
<text x="7.5" y="292.5" transform="rotate(-90 7.5 292.5)">КОМПАС-3Dv24Учебнаяверсия©2025ООО&quot;АСКОН-Системыпроектирования&quot;, Россия. Всеправазащищены.</text>
<text x="12.6" y="290.2" transform="rotate(-90 12.6 290.2)">Инв. № подл.</text>
<text x="231" y="291.6">Утв.</text>
<text x="8.5" y="296.7">Недлякоммерческогоиспользования</text>
<text x="306" y="296.6">Копировал</text>
<text x="376" y="296.6">Формат</text>
<text x="396" y="296.6">A3</text>
</g>
<g font-size="5.3">
<text x="231.1" y="261.6">Изм.</text>
<text x="238.1" y="261.6">Лист</text>
<text x="286.1" y="261.6">Дата</text>
</g>
</svg>
